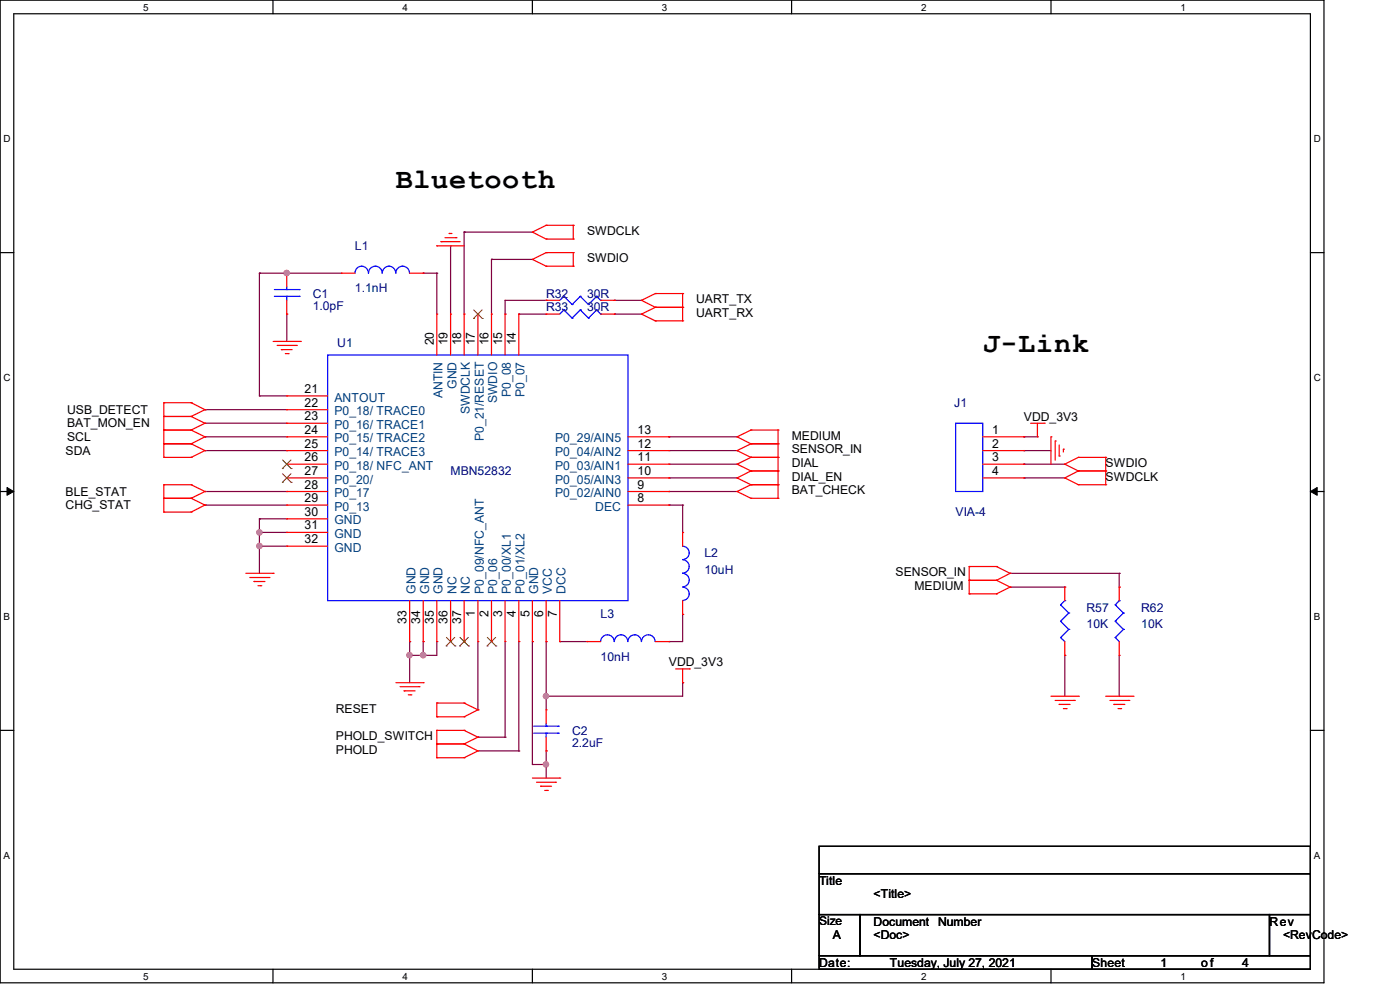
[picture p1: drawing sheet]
<svg xmlns="http://www.w3.org/2000/svg" width="297mm" height="210mm" viewBox="0 0 297 210" stroke-linecap="round" stroke-linejoin="round" font-family="sans-serif">
<path d="M0 0h280.9v208.5h-280.9zM2.9 2.9h275.1v202.7h-275.1z" fill="none" stroke="#000" stroke-width=".25"/>
<g fill="#fff">
<path d="M30.4 .3h1.1v2.4h-1.1z"/>
<path d="M30.4 205.9h1.1v2.3h-1.1z"/>
</g>
<path d="M57.9 0v2.9M57.9 205.6v2.9" fill="none" stroke="#000" stroke-width=".25"/>
<g fill="#fff">
<path d="M85.4 .3h1.1v2.4h-1.1z"/>
<path d="M85.4 205.9h1.1v2.3h-1.1z"/>
</g>
<path d="M112.9 0v2.9M112.9 205.6v2.9" fill="none" stroke="#000" stroke-width=".25"/>
<g fill="#fff">
<path d="M140.4 .3h1.2v2.4h-1.2z"/>
<path d="M140.4 205.9h1.2v2.3h-1.2z"/>
</g>
<path d="M167.9 0v2.9M167.9 205.6v2.9" fill="none" stroke="#000" stroke-width=".25"/>
<g fill="#fff">
<path d="M195.4 .3h1.2v2.4h-1.2z"/>
<path d="M195.4 205.9h1.2v2.3h-1.2z"/>
</g>
<path d="M223 0v2.9M223 205.6v2.9" fill="none" stroke="#000" stroke-width=".25"/>
<g fill="#fff">
<path d="M250.4 .3h1.2v2.4h-1.2z"/>
<path d="M250.4 205.9h1.2v2.3h-1.2z"/>
<path d="M.8 28.2h1.4v2.4h-1.4z"/>
<path d="M278.7 28.2h1.5v2.4h-1.5z"/>
<path d="M.8 78.9h1.4v2.3h-1.4z"/>
<path d="M278.7 78.9h1.5v2.3h-1.5z"/>
</g>
<path d="M0 53.6h2.9M278 53.6h2.9" fill="none" stroke="#000" stroke-width=".25"/>
<g fill="#fff">
<path d="M.8 129.6h1.3v2.3h-1.3z"/>
<path d="M278.7 129.6h1.4v2.3h-1.4z"/>
</g>
<path d="M0 104.3h2.9M278 104.3h2.9" fill="none" stroke="#000" stroke-width=".25"/>
<path d="M1.5 103.4l1.4 .9-1.4 .8zM278 104.3l1.4-.9v1.7z" fill="#000" stroke="#000" stroke-width=".21"/>
<g fill="#fff">
<path d="M.8 180.3h1.3v2.3h-1.3z"/>
<path d="M278.7 180.3h1.4v2.3h-1.4z"/>
</g>
<path d="M0 154.9h2.9M278 154.9h2.9M173.8 179.5h104.2v5.8h-104.2zM173.8 185.3h104.2v8.7h-104.2zM173.8 194h8.7v8.7h-8.7zM182.5 194h86.8v8.7h-86.8zM269.3 194h8.7v8.7h-8.7zM173.8 202.7h57.9v2.9h-57.9zM231.7 202.7h46.3v2.9h-46.3z" fill="none" stroke="#000" stroke-width=".25"/>
<g fill="none" stroke="#800040" stroke-width=".25">
<path d="M55 58h.1M55 58v26M55 58h17.4M60.8 58h.1M89.8 58h.1M89.8 58h2.9M92.7 58h.1M92.7 58v8.6M95.6 52.2h.1M95.6 52.2v14.4M98.5 49.2h.1M98.5 49.2v17.4"/>
<path d="M98.5 49.2h14.4M104.3 55h.1M104.3 55v11.6M104.3 55h8.6M60.8 66.6h.1M60.8 66.6v5.8M107.1 66.6h.1M110.1 66.6h.1M110.1 66.6h5.8M115.9 63.7h.1M115.9 63.7h-8.8v2.9M130.3 63.7h.1"/>
<path d="M130.3 66.6h.1M130.3 63.7h5.8M130.3 66.6h5.8M43.5 89.8h.1M43.5 86.9h.1M43.5 92.7h.1M43.5 95.6h.1M43.5 95.6h17.3M43.5 92.7h17.3M43.5 89.8h17.3M43.5 86.9h17.3M55 84h.1"/>
<path d="M55 84h5.8M141.9 92.7h.1M141.9 98.5h14.5M141.9 95.6h14.5M141.9 92.7h14.5M156.4 98.5h.1M156.4 95.6h.1M217.2 98.5h.1M217.2 95.6h.1M217.2 92.7h.1M217.2 98.5h8.7M217.2 95.6h5.8"/>
<path d="M217.2 92.7h2.9M43.5 104.3h.1M43.5 107.1h.1M43.5 107.1h17.3M43.5 104.3h17.3M55 110.1h.1M55 112.9h.1M55 115.9h.1M55 110.1v11.5M55 110.1h5.8M55 112.9h5.8M55 115.9h5.8"/>
<path d="M141.9 107.1h.1M141.9 104.3h.1M141.9 101.4h.1M141.9 107.1h2.9M141.9 101.4h14.5M141.9 104.3h14.5M144.8 107.1h.1M144.8 107.1v5.8M217.2 101.4h.1M217.2 101.4h8.7M86.9 136.1h.1M86.9 139h.1"/>
<path d="M86.9 136.1v8.7M89.8 136.1h.1M89.8 139h.1M89.8 136.1v2.9M92.7 136.1h.1M92.7 136.1v2.9h-5.8M101.4 136.1v14.5M107.1 136.1v20.3M110.1 136.1h.1M110.1 136.1v23.2M112.9 136.1h.1M112.9 136.1v26.1"/>
<path d="M115.9 136.1h.1M115.9 136.1v14.5M118.7 136.1h.1M118.7 136.1h5.8M141.9 136.1h.1M144.8 130.3h.1M144.8 130.3v5.8h-2.9M214.3 124.5h11.6M214.3 121.6h23.1M225.9 124.5h.1M225.9 139h.1M225.9 139v8.7"/>
<path d="M237.4 121.6h.1M237.4 124.5h.1M237.4 121.6v2.9M237.4 139v8.7M101.4 156.4h.1M101.4 150.6h.1M101.4 159.3h8.7M101.4 156.4h5.7M107.1 156.4h.1M110.1 159.3h.1M115.9 159.3h.1M115.9 147.7h.1"/>
<path d="M115.9 159.3v5.8M144.8 144.8h.1M144.8 144.8v2.9h-28.9M237.4 147.7h.1M112.9 162.2h.1M112.9 162.2h3M115.9 162.2h.1"/>
</g>
<g fill="#f0f" stroke="#f0f" stroke-width=".25">
<circle cx="60.8" cy="57.9" r=".56"/>
<circle cx="55" cy="112.9" r=".55"/>
<circle cx="55" cy="115.8" r=".55"/>
<circle cx="86.9" cy="139" r=".55"/>
<circle cx="89.8" cy="139" r=".56"/>
<circle cx="115.8" cy="162.2" r=".55"/>
<circle cx="115.8" cy="147.7" r=".55"/>
</g>
<g fill="none" stroke="#f00" stroke-width=".25">
<path d="M60.8 58h.1M60.8 58v2.8M72.4 58h.1M72.4 58h2.9M86.9 58h2.9M89.8 58h.1M92.7 52.2h.1M92.7 52.2h5.8M93.6 51.3h.1M93.6 51.3h4M94.4 50.4h2.3M95.3 49.5h.1"/>
<path d="M95.3 49.5h.6M96.7 50.4h.1M112.9 49.2h.1M112.9 55h.1M112.9 49.2l3 1.5M112.9 55l3 1.5M115.9 50.7h.1M115.9 47.8h.1M115.9 56.5h.1M115.9 53.6h.1M115.9 50.7h5.7M115.9 47.8l-3 1.4"/>
<path d="M115.9 47.8h5.7M115.9 56.5h5.7M115.9 53.6l-3 1.4M115.9 53.6h5.7M121.6 47.8h.1M121.6 50.7h.1M121.6 53.6h.1M121.6 56.5h.1M121.6 47.8v2.9M121.6 53.6v2.9M58 72.4h5.7M58.8 73.3h4.1"/>
<path d="M59.7 74.2h.1M59.7 74.2h2.3M60.5 75h.6M60.8 66.6h.1M60.8 63.7v2.9M61.1 75h.1M62.9 73.3h.1M63.7 72.4h.1M92.7 66.6h.1M92.7 66.6v8.7M95.6 66.6h.1M95.6 66.6v8.7"/>
<path d="M98.5 66.6h.1M98.5 66.6v8.7M101.4 66.6h.1M101.4 66.6v8.7M104.3 66.6h.1M104.3 66.6v8.7M107.1 66.6h.1M107.1 66.6v8.7M110.1 66.6h.1M110.1 66.6v8.7M115.9 63.7h.1M115.9 66.6h.1"/>
<path d="M115.9 63.7h2.8M115.9 66.6h2.8M127.4 63.7h2.9M127.4 66.6h2.9M130.3 63.7h.1M130.3 66.6h.1M136.1 66.6h.1M136.1 63.7h.1M136.1 66.6l2.9 1.5M136.1 63.7l2.9 1.5M139 68.1h.1M139 65.2h.1"/>
<path d="M139 62.3h.1M139 68.1h5.8M139 65.2l-2.9 1.4M139 65.2h5.8M139 62.3l-2.9 1.4M139 62.3h5.8M144.8 65.2h.1M144.8 68.1h.1M144.8 62.3h.1M144.8 62.3v5.8M34.8 91.2h.1M34.8 88.3h.1"/>
<path d="M34.8 85.4h.1M34.8 94.1h.1M34.8 97h.1M34.8 97h5.8M34.8 94.1h5.8M34.8 91.2h5.8M34.8 88.3h5.8M34.8 85.4v11.6M34.8 85.4h5.8M40.6 88.3h.1M40.6 91.2h.1M40.6 85.4h.1"/>
<path d="M40.6 94.1h.1M40.6 97h.1M40.6 88.3l2.9 1.5M40.6 85.4l2.9 1.5M40.6 91.2l2.9 1.5M40.6 94.1l2.9 1.5M43.5 89.8h.1M43.5 86.9h.1M43.5 92.7h.1M43.5 95.6h.1M43.5 89.8l-2.9 1.4M43.5 86.9l-2.9 1.4"/>
<path d="M43.5 92.7l-2.9 1.4M43.5 95.6l-2.9 1.4M60.8 84h.1M60.8 86.9h.1M60.8 89.8h.1M60.8 92.7h.1M60.8 95.6h.1M60.8 98.5h.1M60.8 89.8h8.7M60.8 84h8.7M60.8 86.9h8.7M60.8 92.7h8.7"/>
<path d="M60.8 95.6h8.7M60.8 98.5h8.7M133.2 92.7h8.7M133.2 95.6h8.7M133.2 98.5h8.7M141.9 98.5h.1M141.9 95.6h.1M141.9 92.7h.1M156.4 92.7h.1M156.4 98.5h.1M156.4 95.6h.1M156.4 92.7l2.9 1.4"/>
<path d="M156.4 98.5l2.9 1.4M156.4 95.6l2.9 1.4M159.3 94.1h.1M159.3 91.2h.1M159.3 99.9h.1M159.3 97h.1M159.3 99.9h5.8M159.3 97h5.8M159.3 94.1h5.8M159.3 91.2l-2.9 1.5M159.3 91.2h5.8M159.3 99.9l-2.9 1.5"/>
<path d="M159.3 97l-2.9 1.5M159.3 94.1l-2.9 1.5M165.1 91.2h.1M165.1 94.1h.1M165.1 99.9h.1M165.1 97h.1M165.1 91.2v14.5M208.5 92.7h8.7M208.5 95.6h8.7M208.5 98.5h8.7M217.2 92.7h.1M217.2 95.6h.1"/>
<path d="M217.2 98.5h.1M218.7 89.8h2.8M220.1 92.7h.1M220.1 89.8v2.9M221.5 89.8h.1M223 92.7h.1M223 92.7v5.8M223.9 93.6h.1M223.9 93.6v4M224.7 96.7h.1M224.7 94.4v2.3M225.6 95.3h.1"/>
<path d="M225.6 95.3v.6M225.9 98.5h.1M225.9 98.5l2.9 1.4M228.8 99.9h.1M228.8 97h.1M228.8 99.9l-2.9 1.5M228.8 99.9h5.8M228.8 97l-2.9 1.5M228.8 97h5.8M234.6 99.9h.1M234.6 97h.1M234.6 97v5.8"/>
<path d="M34.8 105.7h.1M34.8 102.8h.1M34.8 108.6h.1M34.8 102.8h5.8M34.8 105.7h5.8M34.8 102.8v5.8M34.8 108.6h5.8M40.6 102.8h.1M40.6 105.7h.1M40.6 108.6h.1M40.6 102.8l2.9 1.5M40.6 105.7l2.9 1.4"/>
<path d="M43.5 104.3h.1M43.5 107.1h.1M43.5 104.3l-2.9 1.4M43.5 107.1l-2.9 1.5M60.8 101.4h.1M60.8 104.3h.1M60.8 107.1h.1M60.8 110.1h.1M60.8 112.9h.1M60.8 115.9h.1M60.8 101.4h8.7M60.8 104.3h8.7"/>
<path d="M60.8 107.1h8.7M60.8 110.1h8.7M60.8 112.9h8.7M60.8 115.9h8.7M133.2 101.4h8.7M133.2 104.3h8.7M133.2 107.1h8.7M141.9 107.1h.1M141.9 104.3h.1M141.9 101.4h.1M144.8 112.9h.1M144.8 112.9v3"/>
<path d="M156.4 101.4h.1M156.4 104.3h.1M156.4 101.4l2.9 1.4M156.4 104.3l2.9 1.4M159.3 102.8h.1M159.3 105.7h.1M159.3 102.8h5.8M159.3 105.7h5.8M159.3 102.8l-2.9 1.5M165.1 102.8h.1M165.1 105.7h.1M208.5 101.4h8.7"/>
<path d="M217.2 101.4h.1M225.9 101.4h.1M225.9 101.4l2.9 1.4M228.8 102.8h.1M228.8 102.8h5.8M234.6 102.8h.1M52.2 121.6h5.8M53 122.5h4.1M53.9 123.4h.1M53.9 123.4h2.3M54.7 124.2h.6M55.3 124.2h.1"/>
<path d="M57.1 122.5h.1M58 121.6h.1M86.9 136.1h.1M86.9 127.4v8.7M89.8 136.1h.1M89.8 127.4v8.7M92.7 136.1h.1M92.7 127.4v8.7M95.6 136.1h.1M95.6 127.4v8.7M98.5 136.1h.1M98.5 127.4v8.7"/>
<path d="M101.4 136.1h.1M101.4 127.4v8.7M104.3 136.1h.1M104.3 127.4v8.7M107.1 136.1h.1M107.1 127.4v8.7M110.1 136.1h.1M110.1 127.4v8.7M112.9 136.1h.1M112.9 127.4v8.7M115.9 136.1h.1M115.9 127.4v8.7"/>
<path d="M118.7 136.1h.1M118.7 127.4v8.7M124.5 136.1h.1M124.5 136.1h2.9M139 136.1h2.9M141.9 136.1h.1M144.8 130.3h.1M144.8 127.4v2.9M205.6 126h.1M205.6 123.1h.1M205.6 120.2h.1M205.6 123.1h5.8"/>
<path d="M205.6 126h5.8M205.6 120.2v5.8M205.6 120.2h5.8M211.4 123.1h.1M211.4 126h.1M211.4 120.2h.1M211.4 123.1l2.9 1.4M211.4 120.2l2.9 1.4M214.3 124.5h.1M214.3 121.6h.1M214.3 124.5l-2.9 1.5M214.3 121.6l-2.9 1.5"/>
<path d="M225.9 139h.1M225.9 124.5h.1M225.9 124.5v2.9M225.9 136.1v2.9M237.4 139h.1M237.4 124.5h.1M237.4 124.5v2.9M237.4 136.1v2.9M84 144.8h5.8M84.9 145.7h4M85.7 146.6h.1M85.7 146.6h2.4"/>
<path d="M86.6 147.4h.6M87.2 147.4h.1M88.9 145.7h.1M89.8 144.8h.1M92.7 157.8h.1M92.7 154.9h.1M92.7 152.1h.1M92.7 149.1h.1M92.7 157.8h5.8M92.7 149.1v3M92.7 154.9v5.8M92.7 154.9h5.8"/>
<path d="M92.7 149.1h5.8M92.7 152.1h5.8M98.5 157.8h.1M98.5 154.9h.1M98.5 149.1h.1M98.5 152.1h.1M98.5 157.8l2.9 1.5M98.5 154.9l2.9 1.5M98.5 149.1l2.9 1.5M101.4 159.3h.1M101.4 156.4h.1M101.4 150.6h.1"/>
<path d="M101.4 159.3l-2.9 1.4M101.4 156.4l-2.9 1.4M101.4 150.6l-2.9 1.5M115.9 150.6h.1M115.9 159.3h.1M115.9 150.6v2.9M115.9 156.4v2.9M143.3 141.9h3M144.8 144.8h.1M144.8 141.9v2.9M146.3 141.9h.1M223 147.7h5.8"/>
<path d="M223.9 148.6h4M224.7 149.4h.1M224.7 149.4h2.3M225.6 150.3h.6M226.2 150.3h.1M227.9 148.6h.1M228.8 147.7h.1M234.6 147.7h5.8M235.5 148.6h4M236.3 149.4h.1M236.3 149.4h2.3M237.2 150.3h.5"/>
<path d="M237.7 150.3h.1M239.5 148.6h.1M240.4 147.7h.1M92.7 160.7h.1M92.7 160.7h5.8M98.5 160.7h.1M112.9 165.1h5.8M113.8 165.9h4.1M114.7 166.8h.1M114.7 166.8h2.3M115.6 167.7h.5M116.1 167.7h.1"/>
<path d="M117.9 165.9h.1M118.7 165.1h.1"/>
</g>
<g fill="none" stroke="#00f" stroke-width=".25">
<path d="M78.1 58v-.1a1.43 1.43 0 0 0-1.3-1.4 1.43 1.43 0 0 0-1.5 1.5M83.9 58v-.1a1.43 1.43 0 0 0-1.4-1.4h.1a1.52 1.52 0 0 0-1.5 1.5 1.44 1.44 0 0 0-1.5-1.5 1.44 1.44 0 0 0-1.4 1.5M86.9 58v-.1a1.44 1.44 0 0 0-1.5-1.4 1.43 1.43 0 0 0-1.4 1.5M58.2 62.9h5.3M58.2 61.4h5.3M60.8 61.4h.1M60.8 62.9h.1M60.8 60.8v.6M60.8 62.9v.8M63.5 62.9h.1M63.5 61.4h.1M69.5 75.3h63.7v52.1h-63.7z"/>
<path d="M119.6 62.9h.1M119.6 65.7h.1M119.6 62.9l-.9 .8M119.6 62.9l1.8 1.7M119.6 65.7l-.9 .9M119.6 65.7l1.8 1.8M121.4 64.6h.1M121.4 67.5h.1M123.1 62.9h.1M123.1 65.7h.1M123.1 62.9l-1.7 1.7M123.1 62.9l1.7 1.7"/>
<path d="M123.1 65.7l-1.7 1.8M123.1 65.7l1.7 1.8M124.8 64.6h.1M124.8 67.5h.1M126.6 62.9h.1M126.6 65.7h.1M126.6 62.9l-1.8 1.7M126.6 62.9l.8 .8M126.6 65.7l-1.8 1.8M126.6 65.7l.8 .9M127.4 63.7h.1M127.4 66.6h.1"/>
<path d="M202.7 89.8h5.8v14.5h-5.8zM144.8 115.9a1.43 1.43 0 0 1 1.4 1.4 1.42 1.42 0 0 1-1.4 1.4M144.8 118.7a1.43 1.43 0 0 1 1.4 1.5 1.42 1.42 0 0 1-1.4 1.4M127.4 136.1a1.44 1.44 0 0 1 1.5-1.4 1.44 1.44 0 0 1 1.4 1.4M130.3 136.1a1.43 1.43 0 0 1 1.5-1.4 1.43 1.43 0 0 1 1.4 1.4M133.2 136.1a1.43 1.43 0 0 1 1.5-1.4 1.43 1.43 0 0 1 1.4 1.4M136.1 136.1a1.44 1.44 0 0 1 1.4-1.4 1.44 1.44 0 0 1 1.5 1.4M144.8 121.6a1.44 1.44 0 0 1 1.4 1.5 1.44 1.44 0 0 1-1.4 1.4M144.8 124.5a1.43 1.43 0 0 1 1.4 1.5 1.42 1.42 0 0 1-1.4 1.4M225 135.3h.1M225 131.8h.1M225 128.3h.1"/>
<path d="M225 135.3l.9 .8M225 131.8l1.7 1.7M225 128.3l1.7 1.7M225.9 127.4h.1M225.9 127.4l-.9 .9M226.7 133.5h.1M226.7 130h.1M226.7 133.5l-1.7 1.8M226.7 130l-1.7 1.8M236.6 135.3h.1M236.6 131.8h.1M236.6 128.3h.1"/>
<path d="M236.6 135.3l.8 .8M236.6 131.8l1.7 1.7M236.6 128.3l1.7 1.7M237.4 127.4h.1M237.4 127.4l-.8 .9M238.3 133.5h.1M238.3 130h.1M238.3 133.5l-1.7 1.8M238.3 130l-1.7 1.8M113.2 155.5h5.2M113.2 154.1h5.2M115.9 154.1h.1"/>
<path d="M115.9 155.5h.1M115.9 153.5v.6M115.9 155.5v.9M118.4 155.5h.1M118.4 154.1h.1"/>
</g>
<g fill="none" stroke="#804000" stroke-width=".21">
<path d="M100.5 67.6h.1M100.5 65.7l1.8 1.9M102.3 65.7l-1.8 1.9M102.3 67.6h.1M59.9 99.4h.1M59.9 97.6l1.9 1.8M61.7 97.6l-1.8 1.8M61.8 99.4h.1M59.9 102.3h.1M59.9 100.5l1.9 1.8M61.7 100.5l-1.8 1.8M61.8 102.3h.1"/>
<path d="M94.7 137h.1M94.7 135.2l1.8 1.8M96.5 135.2l-1.8 1.8M96.5 137h.1M97.5 137h.1M97.6 135.2l1.8 1.8M99.4 135.2l-1.9 1.8M99.4 137h.1M103.3 137h.1M103.4 135.2l1.8 1.8M105.2 135.2l-1.9 1.8M105.2 137h.1"/>
</g>
<g font-size="6.1">
<text x="84" y="39.8">Bluetooth</text>
<text x="208.5" y="74.6">J-Link</text>
</g>
<g font-size="2.6" fill="#000080">
<text x="75.3" y="53">L1</text>
<text x="66.3" y="63.2">C1</text>
<text x="66.3" y="65.8">1.0pF</text>
<text x="75.3" y="62">1.1nH</text>
<text x="115.9" y="63.2">R32</text>
<text x="124.5" y="63.2">30R</text>
<text x="115.9" y="66">R33</text>
<text x="124.5" y="66">30R</text>
<text x="71.5" y="73.6">U1</text>
<text x="202.4" y="86.3">J1</text>
<text x="95.6" y="100.8">MBN52832</text>
<text x="202.7" y="109.5">VIA-4</text>
<text x="149.4" y="118.2">L2</text>
<text x="149.4" y="121.7">10uH</text>
<text x="127.4" y="131.2">L3</text>
<text x="230.5" y="129.8">R57</text>
<text x="242.1" y="129.8">R62</text>
<text x="230.5" y="133.2">10K</text>
<text x="242.1" y="133.2">10K</text>
<text x="127.4" y="140.2">10nH</text>
<text x="121.4" y="155.8">C2</text>
<text x="121.4" y="158.4">2.2uF</text>
</g>
<g font-size="2.6">
<text x="124.5" y="49.8">SWDCLK</text>
<text x="124.5" y="55.6">SWDIO</text>
<text x="147.7" y="64.3">UART_TX</text>
<text x="147.7" y="67.2">UART_RX</text>
<text x="92" y="73.3" transform="rotate(-90 92 73.3)">20</text>
<text x="95" y="73.3" transform="rotate(-90 95 73.3)">19</text>
<text x="97.8" y="73.3" transform="rotate(-90 97.8 73.3)">18</text>
<text x="100.8" y="73.3" transform="rotate(-90 100.8 73.3)">17</text>
<text x="103.6" y="73.3" transform="rotate(-90 103.6 73.3)">16</text>
<text x="106.5" y="73.3" transform="rotate(-90 106.5 73.3)">15</text>
<text x="109.4" y="73.3" transform="rotate(-90 109.4 73.3)">14</text>
<text x="64.6" y="83.4">21</text>
<text x="14.2" y="87.8">USB_DETECT</text>
<text x="64.6" y="86.3">22</text>
<text x="64.6" y="89.2">23</text>
<text x="217.2" y="89.2">VDD_3V3</text>
<text x="14.2" y="90.7">BAT_MON_EN</text>
<text x="14.2" y="93.6">SCL</text>
<text x="64.6" y="92">24</text>
<text x="64.6" y="95">25</text>
<text x="135.3" y="95">12</text>
<text x="135.3" y="92">13</text>
<text x="168" y="93.3">MEDIUM</text>
<text x="210.5" y="92">1</text>
<text x="210.5" y="95">2</text>
<text x="13.9" y="96.5">SDA</text>
<text x="64.6" y="97.8">26</text>
<text x="64.6" y="100.8">27</text>
<text x="135.3" y="100.8">10</text>
<text x="135.3" y="97.8">11</text>
<text x="168" y="102">DIAL_EN</text>
<text x="168" y="99.1">DIAL</text>
<text x="168" y="96.2">SENSOR_IN</text>
<text x="210.5" y="97.8">3</text>
<text x="210.5" y="100.8">4</text>
<text x="234.6" y="102">SWDCLK</text>
<text x="234.6" y="99.1">SWDIO</text>
<text x="13.9" y="105.2">BLE_STAT</text>
<text x="64.6" y="103.6">28</text>
<text x="64.6" y="106.5">29</text>
<text x="135.3" y="106.5">8</text>
<text x="135.3" y="103.6">9</text>
<text x="168" y="104.9">BAT_CHECK</text>
<text x="13.9" y="108">CHG_STAT</text>
<text x="64.6" y="109.4">30</text>
<text x="64.6" y="112.3">31</text>
<text x="64.6" y="115.2">32</text>
<text x="190" y="122.2">SENSOR_IN</text>
<text x="194" y="125.1">MEDIUM</text>
<text x="100.8" y="130.9" transform="rotate(-90 100.8 130.9)">1</text>
<text x="103.6" y="130.9" transform="rotate(-90 103.6 130.9)">2</text>
<text x="106.5" y="130.9" transform="rotate(-90 106.5 130.9)">3</text>
<text x="109.4" y="130.9" transform="rotate(-90 109.4 130.9)">4</text>
<text x="112.3" y="130.9" transform="rotate(-90 112.3 130.9)">5</text>
<text x="115.2" y="130.9" transform="rotate(-90 115.2 130.9)">6</text>
<text x="118.1" y="130.9" transform="rotate(-90 118.1 130.9)">7</text>
<text x="86.3" y="132.3" transform="rotate(-90 86.3 132.3)">33</text>
<text x="89.2" y="132.3" transform="rotate(-90 89.2 132.3)">34</text>
<text x="92" y="132.3" transform="rotate(-90 92 132.3)">35</text>
<text x="95" y="132.3" transform="rotate(-90 95 132.3)">36</text>
<text x="97.8" y="132.3" transform="rotate(-90 97.8 132.3)">37</text>
<text x="141.9" y="141.4">VDD_3V3</text>
<text x="71.2" y="151.2">RESET</text>
<text x="71.2" y="159.9">PHOLD</text>
<text x="71.2" y="157">PHOLD_SWITCH</text>
<text x="173.8" y="187.7">Title</text>
<text x="185.3" y="190.6">&lt;Title&gt;</text>
<text x="185.3" y="196.3">Document</text>
<text x="199" y="196.3">Number</text>
<text x="269.3" y="196.3">Rev</text>
<text x="176.7" y="199.3">A</text>
<text x="185.3" y="199.3">&lt;Doc&gt;</text>
<text x="272.2" y="199.3">&lt;RevCode&gt;</text>
<text x="173.8" y="205.1">Date:</text>
<text x="188.8" y="205.1">Tuesday, July 27, 2021</text>
<text x="231.7" y="205.1">Sheet</text>
<text x="246.2" y="205.1">1</text>
<text x="254.8" y="205.1">of</text>
<text x="263.5" y="205.1">4</text>
</g>
<g font-size="2.6" fill="#004080">
<text x="96.8" y="82.5" transform="rotate(-90 96.8 82.5)">GND</text>
<text x="71" y="85.2">ANTOUT</text>
<text x="71" y="88.1">P0_18/ TRACE0</text>
<text x="93.9" y="84.5" transform="rotate(-90 93.9 84.5)">ANTIN</text>
<text x="99.7" y="87.8" transform="rotate(-90 99.7 87.8)">SWDCLK</text>
<text x="105.5" y="85.6" transform="rotate(-90 105.5 85.6)">SWDIO</text>
<text x="108.4" y="84.2" transform="rotate(-90 108.4 84.2)">P0_08</text>
<text x="111.3" y="84.2" transform="rotate(-90 111.3 84.2)">P0_07</text>
<text x="71" y="91">P0_16/ TRACE1</text>
<text x="71" y="93.9">P0_15/ TRACE2</text>
<text x="102.6" y="93.6" transform="rotate(-90 102.6 93.6)">P0_21/RESET</text>
<text x="117.8" y="93.9">P0_29/AIN5</text>
<text x="71" y="96.8">P0_14/ TRACE3</text>
<text x="71" y="99.7">P0_18/ NFC_ANT</text>
<text x="117.8" y="99.7">P0_03/AIN1</text>
<text x="117.8" y="96.8">P0_04/AIN2</text>
<text x="71" y="102.6">P0_20/</text>
<text x="71" y="105.5">P0_17</text>
<text x="117.8" y="105.5">P0_02/AIN0</text>
<text x="117.8" y="102.6">P0_05/AIN3</text>
<text x="71" y="108.3">P0_13</text>
<text x="71" y="111.3">GND</text>
<text x="126.2" y="108.3">DEC</text>
<text x="71" y="114.1">GND</text>
<text x="71" y="117">GND</text>
<text x="88.1" y="126" transform="rotate(-90 88.1 126)">GND</text>
<text x="91" y="126" transform="rotate(-90 91 126)">GND</text>
<text x="93.9" y="126" transform="rotate(-90 93.9 126)">GND</text>
<text x="96.8" y="126" transform="rotate(-90 96.8 126)">NC</text>
<text x="99.7" y="126" transform="rotate(-90 99.7 126)">NC</text>
<text x="102.6" y="126" transform="rotate(-90 102.6 126)">P0_09/NFC_ANT</text>
<text x="105.5" y="126" transform="rotate(-90 105.5 126)">P0_06</text>
<text x="108.4" y="126" transform="rotate(-90 108.4 126)">P0_00/XL1</text>
<text x="111.3" y="126" transform="rotate(-90 111.3 126)">P0_01/XL2</text>
<text x="114.2" y="126" transform="rotate(-90 114.2 126)">GND</text>
<text x="117.1" y="126" transform="rotate(-90 117.1 126)">VCC</text>
<text x="120" y="126" transform="rotate(-90 120 126)">DCC</text>
</g>
<text font-size="2.5" x="173.8" y="196.3">Size</text>
<g font-size="2.1">
<text x="30.4" y="2.2">5</text>
<text x="85.4" y="2.2">4</text>
<text x="140.4" y="2.2">3</text>
<text x="195.4" y="2.2">2</text>
<text x="250.4" y="2.2">1</text>
<text x=".8" y="30.1">D</text>
<text x="278.7" y="30.1">D</text>
<text x=".8" y="80.8">C</text>
<text x="278.7" y="80.8">C</text>
<text x=".8" y="131.5">B</text>
<text x="278.7" y="131.5">B</text>
<text x=".8" y="182.2">A</text>
<text x="278.7" y="182.2">A</text>
<text x="30.4" y="207.8">5</text>
<text x="85.4" y="207.8">4</text>
<text x="140.4" y="207.8">3</text>
<text x="195.4" y="207.8">2</text>
<text x="250.4" y="207.8">1</text>
</g>
</svg>
